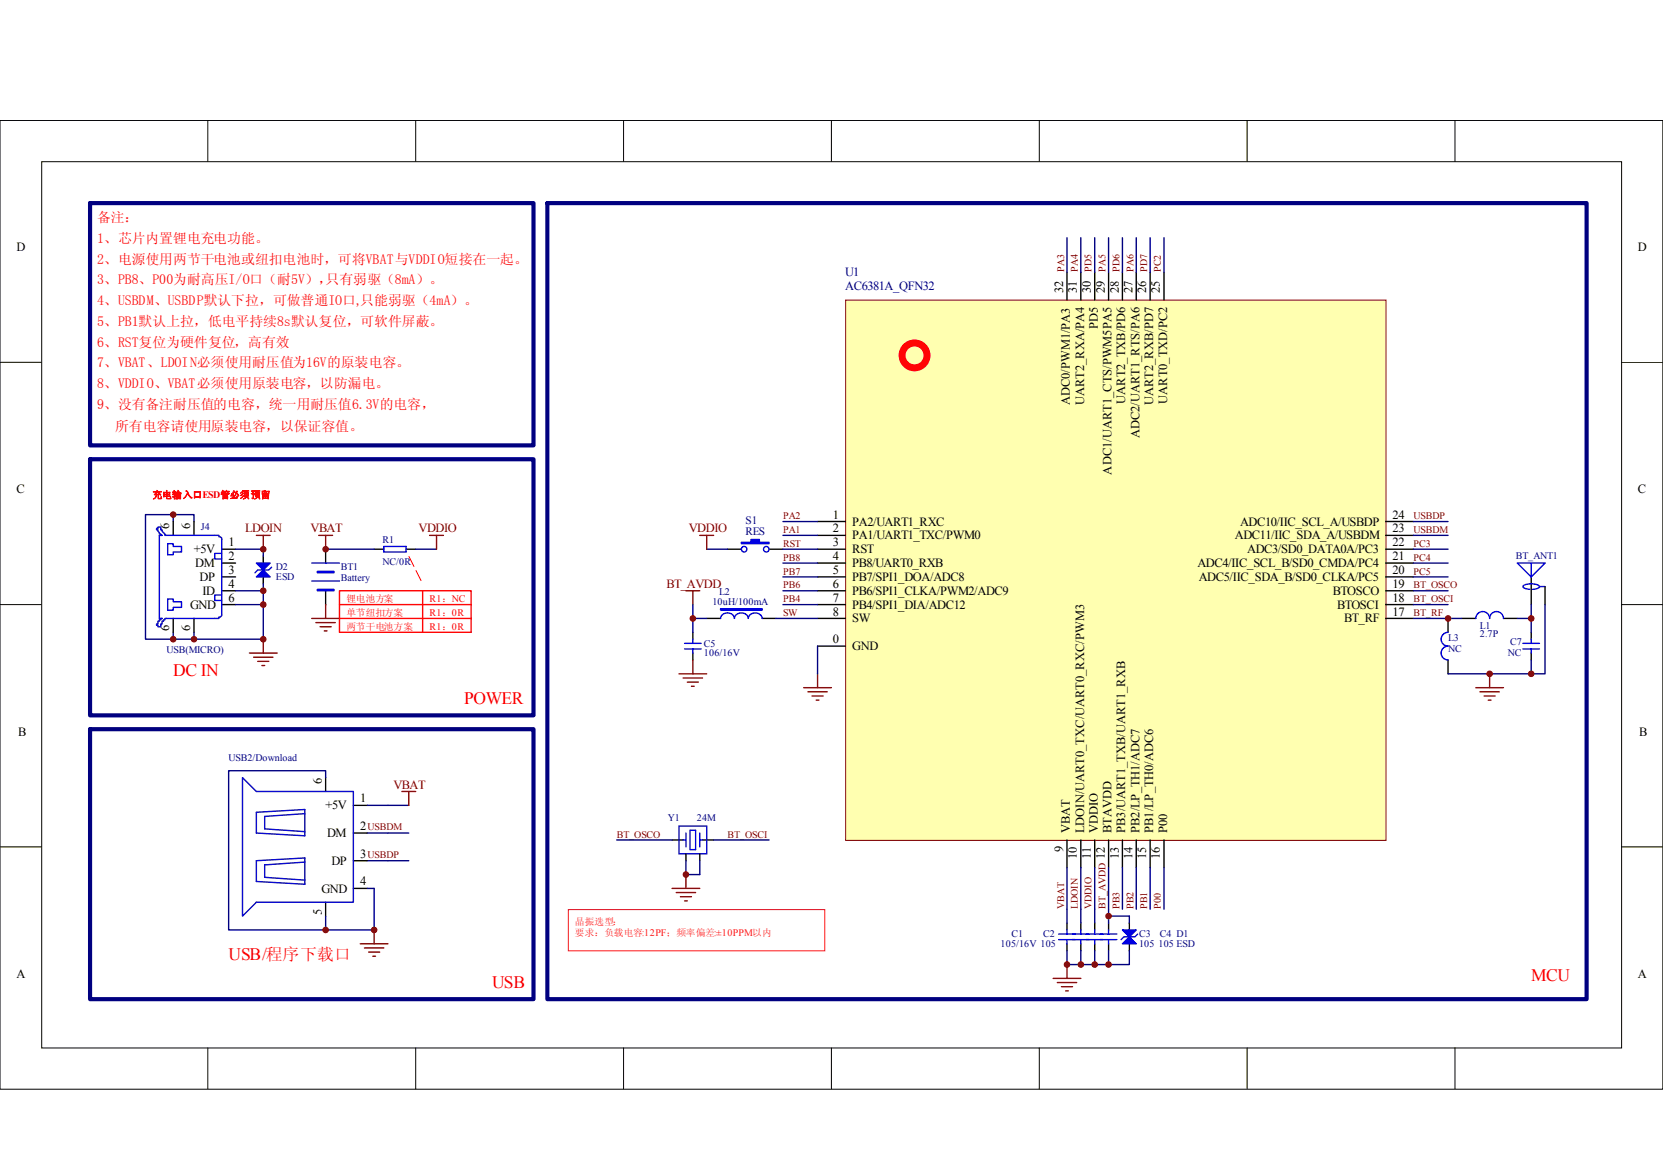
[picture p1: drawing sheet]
<svg xmlns="http://www.w3.org/2000/svg" width="297mm" height="210mm" viewBox="0 0 297 210" stroke-linecap="round" stroke-linejoin="round" font-family="sans-serif">
<g fill="none" stroke="#000" stroke-width=".18">
<path d="M0 21.5h297v173.1h-297zM7.5 28.9h282.1v158.3h-282.1zM37.1 21.4v7.5M74.3 21.4v7.5M111.4 21.4v7.5M148.5 21.4v7.5M185.6 21.4v7.5M222.8 21.4v7.5M259.9 21.4v7.5M0 64.7h7.4M289.6 64.7h7.4M0 108h7.4"/>
<path d="M289.6 108h7.4M0 151.3h7.4M289.6 151.3h7.4M37.1 187.1v7.5M74.3 187.1v7.5M111.4 187.1v7.5M148.5 187.1v7.5M185.6 187.1v7.5M222.8 187.1v7.5M259.9 187.1v7.5"/>
</g>
<g fill="none" stroke="#000" stroke-width=".25">
<path d="M30.9 93.2v2.4M34.6 93.2v2.4M39.6 98.1h2.5M58.2 98.1v2.5M66.8 98.1h1.8M72.5 98.1h1.8M30.9 110.5v2.5M34.6 110.5v2.5M39.6 100.6h2.5M39.6 103.1h2.5M39.6 105.5h2.5M39.6 108h2.5"/>
<path d="M58.2 105.5v2.5M123.8 113v1.2M123.8 116.7v1.2M126.2 110.5h2.5M136.1 110.5h2.5M258.6 110.5v2.5M258.6 117.9v2.5M261.1 110.5h2.5M268.5 110.5h2.5M273.5 103.1v4.9M273.5 113v1.2M273.5 116.7v1.2"/>
<path d="M276 104.8v3.2M58.2 138.9v2.5M63.1 143.9h2.5M63.1 148.8h2.5M63.1 153.8h2.5M63.1 158.7h2.5M120 150h2M122.5 152.5v1.3M125 152.5v1.3M125.5 150h2M58.2 161.2v2.5M190.6 164.9v1.2"/>
<path d="M190.6 168.6v1.2M193.1 164.9v1.2M193.1 168.6v1.2M195.5 164.9v1.2M195.5 168.6v1.2M198 164.9v1.2M198 168.6v1.2"/>
</g>
<g fill="none" stroke="#00f" stroke-width=".25">
<path d="M29 95.6h-.5v14.9h.5M29.7 95.6h8.7M30 97.1h.9v.5h1.5v1h-1.5v.5h-.9M39.6 98.9h-1.2v.9h1.2M39.6 96.4v13.3M68.6 97.6h3.9v1h-3.9zM29.7 110.5h8.7M30 107h.9v.5h1.5v1h-1.5v.5h-.9M39.6 106.3h-1.2v1h1.2M55.7 100.6h4.9M55.7 103.8h4.9M122.3 115.9h2.9"/>
<path d="M122.3 114.9h2.9M123.8 114.2v.7M123.8 115.9v.8M128.7 110.5a1.27 1.27 0 0 1 1.2-1 1.27 1.27 0 0 1 1.3 1 1.27 1.27 0 0 1 1.2-1 1.27 1.27 0 0 1 1.3 1 1.27 1.27 0 0 1 1.2-1 1.27 1.27 0 0 1 1.2 1M258.6 113a1.23 1.23 0 0 0-1.2 1.2 1.23 1.23 0 0 0 1.2 1.2 1.24 1.24 0 0 0-1.1 .9 1.24 1.24 0 0 0 .4 1.4l.7 .2M263.6 110.5a1.24 1.24 0 0 1 1.2-1.3 1.24 1.24 0 0 1 1.3 1.3M266.1 110.5a1.24 1.24 0 0 1 1.2-1.3 1.24 1.24 0 0 1 1.2 1.3M271 100.6h5l-2.5 2.5zM272 115.9h3M272 114.9h3M273.3 105.3a1.28 1.28 0 0 1-1.3-.5 2.19 2.19 0 0 1 2.4-.4l.6 .4a1.29 1.29 0 0 1-1.3 .5M273.5 100.6v2.5"/>
<path d="M273.5 114.2v.7M273.5 115.9v.8M122 150h.5M122.5 148.8v2.5M123.3 148.3h.9v3.5h-.9zM125 148.8v2.5M125 150h.5M189.1 167.9h10.4M189.1 166.9h10.4M190.6 166.1v.8M190.6 167.9v.7M193.1 166.1v.8"/>
<path d="M193.1 167.9v.7M195.5 166.1v.8M195.5 167.9v.7M198 166.1v.8M198 167.9v.7"/>
</g>
<g fill="none" stroke="#0000bf" stroke-width=".25">
<path d="M29 95.6h-.3v-.2h-.2l-.3-.7h-.2v-.3h.2v-.2h.5v.5h.3v.2l.5 .5v.2h.2M30 97.1v2M38.4 95.6h.7v.3h.3l.2 .2v.3M29 110.5h-.3v.2h-.2v.3h-.3v.5h-.2v.2h.2v.3h.5v-.5h.3v-.5h.2v-.3h.3v-.2h.2M30 107v2M39.6 109.7v.3l-.2 .2h-.3v.3h-.7M275 104.8h1M43.3 138.9l2.5 2.5h17.3v19.8h-17.3l-2.5 2.5zM45.8 145.1l8.7-.5v4.7l-8.7-.5zM45.8 153.8l8.7-.5v4.7l-8.7-.5zM54.5 154l-7.2 .5v2.2l7.2 .5M54.5 145.3l-7.2 .5v2.3l7.2 .5"/>
<path d="M121.3 147.6h4.9v4.9h-4.9z"/>
</g>
<g fill="none" stroke="#000080" stroke-width=".25">
<path d="M30.9 93.2v-1.3h3.7v1.3M30.9 91.9h-4.9v22.3h4.9M58.2 98.1h8.6M74.3 98.1h3.7M30.9 113v1.2h3.7v-1.2M58.2 138.9v-1.2h-17.4v28.4h17.4v-2.4M65.6 148.8h7.4M65.6 153.8h7.4M65.6 143.9h7.4M65.6 158.7h1.2v7.4h-8.6M110.1 150h9.9M122.5 153.8v2.4h2.5v-2.4"/>
<path d="M127.5 150h9.9"/>
</g>
<g fill="#00f" stroke="#00f" stroke-width=".25">
<path d="M128.7 108.7h7.4v.3h-7.4z" fill-rule="evenodd"/>
<path d="M56.7 102.1h2.9v.2h-2.9z" fill-rule="evenodd"/>
<path d="M56.7 105.3h2.9v.2h-2.9z" fill-rule="evenodd"/>
</g>
<g fill="none" stroke="#800000" stroke-width=".25">
<path d="M45.8 95.6h2.5M47 95.6v2.5M56.9 95.6h2.5M58.2 95.6v2.5M76.7 95.6h2.5M78 95.6v2.5M44.6 116.7h4.9M45.3 117.4h3.5M46 118.1h2M46.8 118.9h.5M47 114.2v2.5M55.7 110.5h4.9"/>
<path d="M56.4 111.2h3.5M57.2 112h2M57.9 112.7h.5M58.2 108v2.5M122.5 105.5h2.5M123.8 105.5v2.5M123.8 117.9v2.5M121.3 120.4h4.9M122 121.1h3.5M122.8 121.9h1.9M123.5 122.6h.5M263.6 122.8h4.9"/>
<path d="M264.3 123.6h3.5M265.1 124.3h2M265.8 125.1h.5M266.1 120.4v2.4M71.8 141.4h2.5M73 141.4v2.5M120 158.7h5M120.8 159.4h3.4M122.5 156.2v2.5M64.4 168.6h4.9M65.1 169.3h3.5M65.8 170.1h2"/>
<path d="M66.6 170.8h.5M66.8 166.1v2.5M121.5 160.2h2M122.3 160.9h.5M188.1 174.8h5M188.8 175.5h3.5M189.6 176.3h2M190.3 177h.5M190.6 172.3v2.5"/>
</g>
<path d="M101.5 162.5h45.8v7.4h-45.8z" fill="none" stroke="#ee0e22" stroke-width=".18"/>
<path d="M60.6 105.5h23.6v7.5h-23.6zM60.6 108h23.6M60.6 110.5h23.6M75.5 105.5v7.5" fill="none" stroke="#f00" stroke-width=".25"/>
<path d="M73 99.3l2.5 5" fill="none" stroke="#f00" stroke-width=".18" stroke-dasharray="2.1 .7" stroke-linecap="butt"/>
<path d="M16.1 36.3h79.2v43.3h-79.2zM97.8 36.3h185.6v142.2h-185.6zM16.1 82h79.2v45.8h-79.2zM16.1 130.3h79.2v48.2h-79.2z" fill="none" stroke="#000080" stroke-width=".74"/>
<path d="M151.1 53.7h96.5v96.4h-96.5z" fill="#ffffb0"/>
<path d="M151 53.6h96.6v96.5h-96.6z" fill="none" stroke="#800000" stroke-width=".18"/>
<g fill="none" stroke="#000" stroke-width=".25">
<path d="M190.6 48.6v5M193.1 48.6v5M195.5 48.6v5M198 48.6v5M200.5 48.6v5M203 48.6v5M205.4 48.6v5M207.9 48.6v5M47 99.3v1.3M129.9 98.1h2.5M137.4 98.1h2.4M146 93.2h5"/>
<path d="M146 95.6h5M146 98.1h5M247.5 93.2h5M247.5 95.6h5M247.5 98.1h5M47 103.1v1.2M146 100.6h5M146 103.1h5M146 105.5h5M146 108h5M146 110.5h5M146 115.4h5"/>
<path d="M247.5 100.6h5M247.5 103.1h5M247.5 105.5h5M247.5 108h5M247.5 110.5h5M190.6 150v5M193.1 150v5M195.5 150v5M198 150v5M200.5 150v5M203 150v5M205.4 150v5"/>
<path d="M207.9 150v5M201.7 164.9v1.2M201.7 168.6v1.2"/>
</g>
<circle cx="163.4" cy="63.5" r="2.23" fill="none" stroke="#f00" stroke-width="1.2"/>
<g fill="none" stroke="#000080" stroke-width=".25">
<path d="M190.6 42.5v6.1M193.1 42.5v6.1M195.5 42.5v6.1M198 42.5v6.1M200.5 42.5v6.1M203 42.5v6.1M205.4 42.5v6.1M207.9 42.5v6.1M42.1 98.1h4.9v1.2M126.2 98.1h3.7M139.8 95.6h6.2M139.8 93.2h6.2"/>
<path d="M139.8 98.1h6.2M252.5 95.6h6.1M252.5 93.2h6.1M252.5 98.1h6.1M42.1 105.5h4.9M47 105.5v2.5h-4.9M47 108v6.2h-12.4M47 104.3v1.2M123.8 110.5h2.4M123.8 108v5M138.6 110.5h7.4M139.8 108h6.2"/>
<path d="M139.8 105.5h6.2M139.8 103.1h6.2M139.8 100.6h6.2M146 115.4v5M252.5 110.5h8.6M252.5 108h6.1M252.5 105.5h6.1M252.5 103.1h6.1M252.5 100.6h6.1M271 110.5h2.5v2.5M273.5 117.9v2.5h-14.9M273.5 108v2.5"/>
<path d="M276 108v12.4h-2.5M190.6 155v9.9M193.1 155v9.9M195.5 155v9.9M198 155v9.9M200.5 155v7.4M203 155v7.4M205.4 155v7.4M207.9 155v7.4M190.6 169.8v2.5h7.4v-2.5M193.1 169.8v2.5M195.5 169.8v2.5"/>
<path d="M198 163.7h3.7v1.2M201.7 169.8v2.5h-3.7"/>
</g>
<path d="M125 95.6h2.5M126.2 95.6v2.5M143.6 122.8h4.9M144.3 123.6h3.5M145 124.3h2M145.8 125.1h.5M146 120.4v2.4" fill="none" stroke="#800000" stroke-width=".25"/>
<g fill="#00f" stroke="#00f" stroke-width=".25">
<path d="M200.5 168.6l1.2-1.2 1.3 1.2z"/>
<path d="M200.5 166.1h2.5l-1.3 1.3z"/>
<path d="M47 101.8l1.3 1.3h-2.5z"/>
<path d="M45.8 100.6h2.5l-1.3 1.2z"/>
<path d="M132.4 96.9h1.7v-.5h1.5v.5h1.8v.2h-5z" fill-rule="evenodd"/>
</g>
<g fill="none" stroke="#00f" stroke-width=".25">
<path d="M48.5 101.3l-.5 .5h-2l-.5 .5M203.2 166.9l-.5 .5h-2l-.5 .5"/>
<circle cx="132.9" cy="98.1" r=".49"/>
<circle cx="136.9" cy="98.1" r=".49"/>
</g>
<g fill="#800000" stroke="#800000" stroke-width=".18">
<circle cx="258.6" cy="110.5" r=".49"/>
<circle cx="122.5" cy="156.2" r=".49"/>
<circle cx="266.1" cy="120.4" r=".49"/>
<circle cx="273.5" cy="110.5" r=".49"/>
<circle cx="273.5" cy="120.4" r=".49"/>
<circle cx="58.2" cy="166.1" r=".49"/>
<circle cx="66.8" cy="166.1" r=".49"/>
<circle cx="195.5" cy="172.3" r=".49"/>
<circle cx="193.1" cy="172.3" r=".49"/>
<circle cx="198" cy="163.7" r=".49"/>
<circle cx="190.6" cy="172.3" r=".49"/>
<circle cx="198" cy="172.3" r=".49"/>
<circle cx="123.8" cy="110.5" r=".49"/>
<circle cx="58.2" cy="98.1" r=".49"/>
<circle cx="47" cy="114.2" r=".49"/>
<circle cx="30.9" cy="91.9" r=".49"/>
<circle cx="30.9" cy="114.2" r=".49"/>
<circle cx="34.7" cy="114.2" r=".49"/>
<circle cx="47" cy="98.1" r=".49"/>
<circle cx="47" cy="105.5" r=".49"/>
<circle cx="47" cy="108" r=".49"/>
</g>
<g font-size="3.1" fill="#f00">
<text x="30.9" y="120.8">DC IN</text>
<text x="82.9" y="125.8">POWER</text>
<text x="40.8" y="171.5">USB/程序下载口</text>
<text x="87.9" y="176.5">USB</text>
<text x="273.5" y="175.3">MCU</text>
</g>
<g font-size="2.5" fill="#f00">
<text x="17.4" y="39.6">备注：</text>
<text x="17.4" y="43.4">1、芯片内置锂电充电功能。</text>
<text x="17.4" y="47.1">2、电源使用两节干电池或纽扣电池时，可将VBAT与VDDIO短接在一起。</text>
<text x="17.4" y="50.7">3、PB8、P00为耐高压I/O口（耐5V），</text>
<text x="58.2" y="50.7">只有弱驱（8mA）。</text>
<text x="17.4" y="54.5">4、USBDM、USBDP默认下拉，可做普通IO口,只能弱驱（4mA）。</text>
<text x="17.4" y="58.2">5、PB1默认上拉，低电平持续8s默认复位，可软件屏蔽。</text>
<text x="17.4" y="61.9">6、RST复位为硬件复位，高有效</text>
<text x="17.4" y="65.6">7、VBAT、LDOIN必须使用耐压值为16V的原装电容。</text>
<text x="17.4" y="69.4">8、VDDIO、VBAT必须使用原装电容，以防漏电。</text>
<text x="17.4" y="73">9、没有备注耐压值的电容，统一用耐压值6.3V的电容，</text>
<text x="20.6" y="77">所有电容请使用原装电容，以保证容值。</text>
</g>
<g font-size="2.2">
<text x="3" y="44.9">D</text>
<text x="292.5" y="44.9">D</text>
<text x="189.9" y="52.3" transform="rotate(-90 189.9 52.3)">32</text>
<text x="192.4" y="52.3" transform="rotate(-90 192.4 52.3)">31</text>
<text x="194.8" y="52.3" transform="rotate(-90 194.8 52.3)">30</text>
<text x="197.4" y="52.3" transform="rotate(-90 197.4 52.3)">29</text>
<text x="199.8" y="52.3" transform="rotate(-90 199.8 52.3)">28</text>
<text x="202.3" y="52.3" transform="rotate(-90 202.3 52.3)">27</text>
<text x="204.7" y="52.3" transform="rotate(-90 204.7 52.3)">26</text>
<text x="207.2" y="52.3" transform="rotate(-90 207.2 52.3)">25</text>
<text x="196.1" y="58.8" transform="rotate(-90 196.1 58.8)">PD5</text>
<text x="191.1" y="72.4" transform="rotate(-90 191.1 72.4)">ADC0/PWM1/PA3</text>
<text x="193.6" y="72.4" transform="rotate(-90 193.6 72.4)">UART2_RXA/PA4</text>
<text x="201" y="72.2" transform="rotate(-90 201 72.2)">UART2_TXB/PD6</text>
<text x="206" y="72.4" transform="rotate(-90 206 72.4)">UART2_RXB/PD7</text>
<text x="208.4" y="72.2" transform="rotate(-90 208.4 72.2)">UART0_TXD/PC2</text>
<text x="203.5" y="78.3" transform="rotate(-90 203.5 78.3)">ADC2/UART1_RTS/PA6</text>
<text x="3" y="88.2">C</text>
<text x="198.5" y="84.8" transform="rotate(-90 198.5 84.8)">ADC1/UART1_CTS/PWM5PA5</text>
<text x="292.5" y="88.2">C</text>
<text x="30.2" y="94.4" transform="rotate(-90 30.2 94.4)">6</text>
<text x="34" y="94.4" transform="rotate(-90 34 94.4)">6</text>
<text x="148.8" y="92.6">1</text>
<text x="148.8" y="95.1">2</text>
<text x="152.2" y="93.9">PA2/UART1_RXC</text>
<text x="221.5" y="93.9">ADC10/IIC_SCL_A/USBDP</text>
<text x="248.8" y="95.1">23</text>
<text x="248.8" y="92.6">24</text>
<text x="34.6" y="98.8">+5V</text>
<text x="34.9" y="101.3">DM</text>
<text x="40.8" y="97.6">1</text>
<text x="40.8" y="100.1">2</text>
<text x="148.8" y="97.6">3</text>
<text x="148.8" y="100.1">4</text>
<text x="152.2" y="96.4">PA1/UART1_TXC/PWM0</text>
<text x="152.2" y="98.8">RST</text>
<text x="152.2" y="101.3">PB8/UART0_RXB</text>
<text x="213.9" y="101.3">ADC4/IIC_SCL_B/SD0_CMDA/PC4</text>
<text x="220.6" y="96.4">ADC11/IIC_SDA_A/USBDM</text>
<text x="222.8" y="98.8">ADC3/SD0_DATA0A/PC3</text>
<text x="248.8" y="100.1">21</text>
<text x="248.8" y="97.6">22</text>
<text x="35.6" y="103.7">DP</text>
<text x="36.2" y="106.3">ID</text>
<text x="40.8" y="102.5">3</text>
<text x="40.8" y="105">4</text>
<text x="40.8" y="107.5">6</text>
<text x="148.8" y="102.5">5</text>
<text x="148.8" y="105">6</text>
<text x="148.8" y="107.5">7</text>
<text x="152.2" y="103.7">PB7/SPI1_DOA/ADC8</text>
<text x="152.2" y="106.3">PB6/SPI1_CLKA/PWM2/ADC9</text>
<text x="214.1" y="103.7">ADC5/IIC_SDA_B/SD0_CLKA/PC5</text>
<text x="238.1" y="106.3">BTOSCO</text>
<text x="248.8" y="107.5">18</text>
<text x="248.8" y="105">19</text>
<text x="248.8" y="102.5">20</text>
<text x="30.2" y="112.7" transform="rotate(-90 30.2 112.7)">6</text>
<text x="34" y="112.7" transform="rotate(-90 34 112.7)">6</text>
<text x="34" y="108.7">GND</text>
<text x="148.8" y="110">8</text>
<text x="152.2" y="108.7">PB4/SPI1_DIA/ADC12</text>
<text x="152.2" y="111.2">SW</text>
<text x="238.8" y="108.7">BTOSCI</text>
<text x="240.1" y="111.2">BT_RF</text>
<text x="248.8" y="110">17</text>
<text x="148.8" y="114.9">0</text>
<text x="152.2" y="116.2">GND</text>
<text x="3.2" y="131.5">B</text>
<text x="292.8" y="131.5">B</text>
<text x="57.5" y="140.1" transform="rotate(-90 57.5 140.1)">6</text>
<text x="64.3" y="143.4">1</text>
<text x="58.2" y="144.5">+5V</text>
<text x="58.4" y="149.5">DM</text>
<text x="64.3" y="148.3">2</text>
<text x="191.1" y="148.9" transform="rotate(-90 191.1 148.9)">VBAT</text>
<text x="193.6" y="148.9" transform="rotate(-90 193.6 148.9)">LDOIN/UART0_TXC/UART0_RXC/PWM3</text>
<text x="196.1" y="148.9" transform="rotate(-90 196.1 148.9)">VDDIO</text>
<text x="198.5" y="148.9" transform="rotate(-90 198.5 148.9)">BTAVDD</text>
<text x="201" y="148.9" transform="rotate(-90 201 148.9)">PB3/UART1_TXB/UART1_RXB</text>
<text x="203.5" y="148.9" transform="rotate(-90 203.5 148.9)">PB2/LP_TH1/ADC7</text>
<text x="206" y="148.9" transform="rotate(-90 206 148.9)">PB1/LP_TH0/ADC6</text>
<text x="208.4" y="148.9" transform="rotate(-90 208.4 148.9)">P00</text>
<text x="59.2" y="154.4">DP</text>
<text x="64.3" y="153.3">3</text>
<text x="189.9" y="152.2" transform="rotate(-90 189.9 152.2)">9</text>
<text x="192.4" y="153.5" transform="rotate(-90 192.4 153.5)">10</text>
<text x="194.8" y="153.5" transform="rotate(-90 194.8 153.5)">11</text>
<text x="197.4" y="153.5" transform="rotate(-90 197.4 153.5)">12</text>
<text x="199.8" y="153.5" transform="rotate(-90 199.8 153.5)">13</text>
<text x="202.3" y="153.5" transform="rotate(-90 202.3 153.5)">14</text>
<text x="204.7" y="153.5" transform="rotate(-90 204.7 153.5)">15</text>
<text x="207.2" y="153.5" transform="rotate(-90 207.2 153.5)">16</text>
<text x="57.4" y="159.4">GND</text>
<text x="64.3" y="158.2">4</text>
<text x="57.5" y="163.4" transform="rotate(-90 57.5 163.4)">5</text>
<text x="3" y="174.8">A</text>
<text x="292.5" y="174.8">A</text>
</g>
<g font-size="2.2" fill="#000080">
<text x="151" y="49.4">U1</text>
<text x="151" y="51.8">AC6381A_QFN32</text>
</g>
<g font-size="2.2" fill="#800000">
<text x="43.8" y="95.1">LDOIN</text>
<text x="55.5" y="95.1">VBAT</text>
<text x="74.8" y="95.1">VDDIO</text>
<text x="123" y="95.1">VDDIO</text>
<text x="119" y="105">BT_AVDD</text>
<text x="70.3" y="140.9">VBAT</text>
</g>
<g font-size="2" fill="#000080">
<text x="133.2" y="93.7">S1</text>
<text x="133.2" y="95.6">RES</text>
</g>
<g font-size="1.8" fill="#800000">
<text x="190.1" y="48.6" transform="rotate(-90 190.1 48.6)">PA3</text>
<text x="192.5" y="48.6" transform="rotate(-90 192.5 48.6)">PA4</text>
<text x="195" y="48.6" transform="rotate(-90 195 48.6)">PD5</text>
<text x="197.4" y="48.6" transform="rotate(-90 197.4 48.6)">PA5</text>
<text x="200" y="48.6" transform="rotate(-90 200 48.6)">PD6</text>
<text x="202.4" y="48.6" transform="rotate(-90 202.4 48.6)">PA6</text>
<text x="204.9" y="48.6" transform="rotate(-90 204.9 48.6)">PD7</text>
<text x="207.3" y="48.6" transform="rotate(-90 207.3 48.6)">PC2</text>
<text x="139.9" y="92.7">PA2</text>
<text x="139.9" y="95.2">PA1</text>
<text x="252.5" y="95.2">USBDM</text>
<text x="252.5" y="92.7">USBDP</text>
<text x="139.9" y="100.2">PB8</text>
<text x="139.9" y="97.6">RST</text>
<text x="252.5" y="97.6">PC3</text>
<text x="252.5" y="100.2">PC4</text>
<text x="139.9" y="102.6">PB7</text>
<text x="139.9" y="105.1">PB6</text>
<text x="139.9" y="107.5">PB4</text>
<text x="252.5" y="107.5">BT_OSCI</text>
<text x="252.5" y="105.1">BT_OSCO</text>
<text x="252.5" y="102.6">PC5</text>
<text x="139.9" y="110">SW</text>
<text x="252.5" y="110">BT_RF</text>
<text x="65.6" y="148.4">USBDM</text>
<text x="110.2" y="149.6">BT_OSCO</text>
<text x="130" y="149.6">BT_OSCI</text>
<text x="65.6" y="153.3">USBDP</text>
<text x="190.1" y="162.4" transform="rotate(-90 190.1 162.4)">VBAT</text>
<text x="192.5" y="162.4" transform="rotate(-90 192.5 162.4)">LDOIN</text>
<text x="195" y="162.4" transform="rotate(-90 195 162.4)">VDDIO</text>
<text x="197.4" y="162.4" transform="rotate(-90 197.4 162.4)">BT_AVDD</text>
<text x="200" y="162.4" transform="rotate(-90 200 162.4)">PB3</text>
<text x="202.4" y="162.4" transform="rotate(-90 202.4 162.4)">PB2</text>
<text x="204.9" y="162.4" transform="rotate(-90 204.9 162.4)">PB1</text>
<text x="207.3" y="162.4" transform="rotate(-90 207.3 162.4)">P00</text>
</g>
<g font-size="1.8" fill="#000080">
<text x="35.9" y="94.7">J4</text>
<text x="49.3" y="101.9">D2</text>
<text x="60.9" y="101.9">BT1</text>
<text x="68.3" y="97">R1</text>
<text x="68.3" y="100.9">NC/0R</text>
<text x="270.8" y="99.9">BT_ANT1</text>
<text x="49.3" y="103.6">ESD</text>
<text x="60.9" y="103.8">Battery</text>
<text x="128.4" y="106.4">L2</text>
<text x="127.3" y="108">10uH/100mA</text>
<text x="264.3" y="112.3">L1</text>
<text x="264.3" y="113.7">2.7P</text>
<text x="29.7" y="116.7">USB(MICRO)</text>
<text x="125.7" y="115.5">C5</text>
<text x="125.7" y="117.2">106/16V</text>
<text x="258.7" y="114.5">L3</text>
<text x="258.7" y="116.4">NC</text>
<text x="269.3" y="117.2">NC</text>
<text x="269.7" y="115.2">C7</text>
<text x="40.8" y="136">USB2/Download</text>
<text x="119.3" y="146.7">Y1</text>
<text x="124.5" y="146.7">24M</text>
<text x="180.7" y="167.4">C1</text>
<text x="186.4" y="167.4">C2</text>
<text x="203.5" y="167.4">C3</text>
<text x="207.2" y="167.4">C4 D1</text>
<text x="178.7" y="169.2">105/16V 105</text>
<text x="203.5" y="169.2">105</text>
<text x="206.9" y="169.2">105 ESD</text>
</g>
<g font-size="1.8" fill="#f00">
<text x="76.7" y="107.5">R1：NC</text>
<text x="76.7" y="110">R1：0R</text>
<text x="76.7" y="112.5">R1：0R</text>
</g>
<g font-size="1.7" fill="#f00">
<text x="27.3" y="89">充电输入口ESD管必须预留</text>
<text x="61.9" y="107.5">锂电池方案</text>
<text x="61.9" y="110">单节纽扣方案</text>
<text x="61.9" y="112.5">两节干电池方案</text>
</g>
<g font-size="1.7" fill="#ee0e22">
<text x="102.7" y="165.2">晶振选型：</text>
<text x="102.7" y="167.1">要求：负载电容:12PF；频率偏差:±10PPM以内</text>
</g>
</svg>
